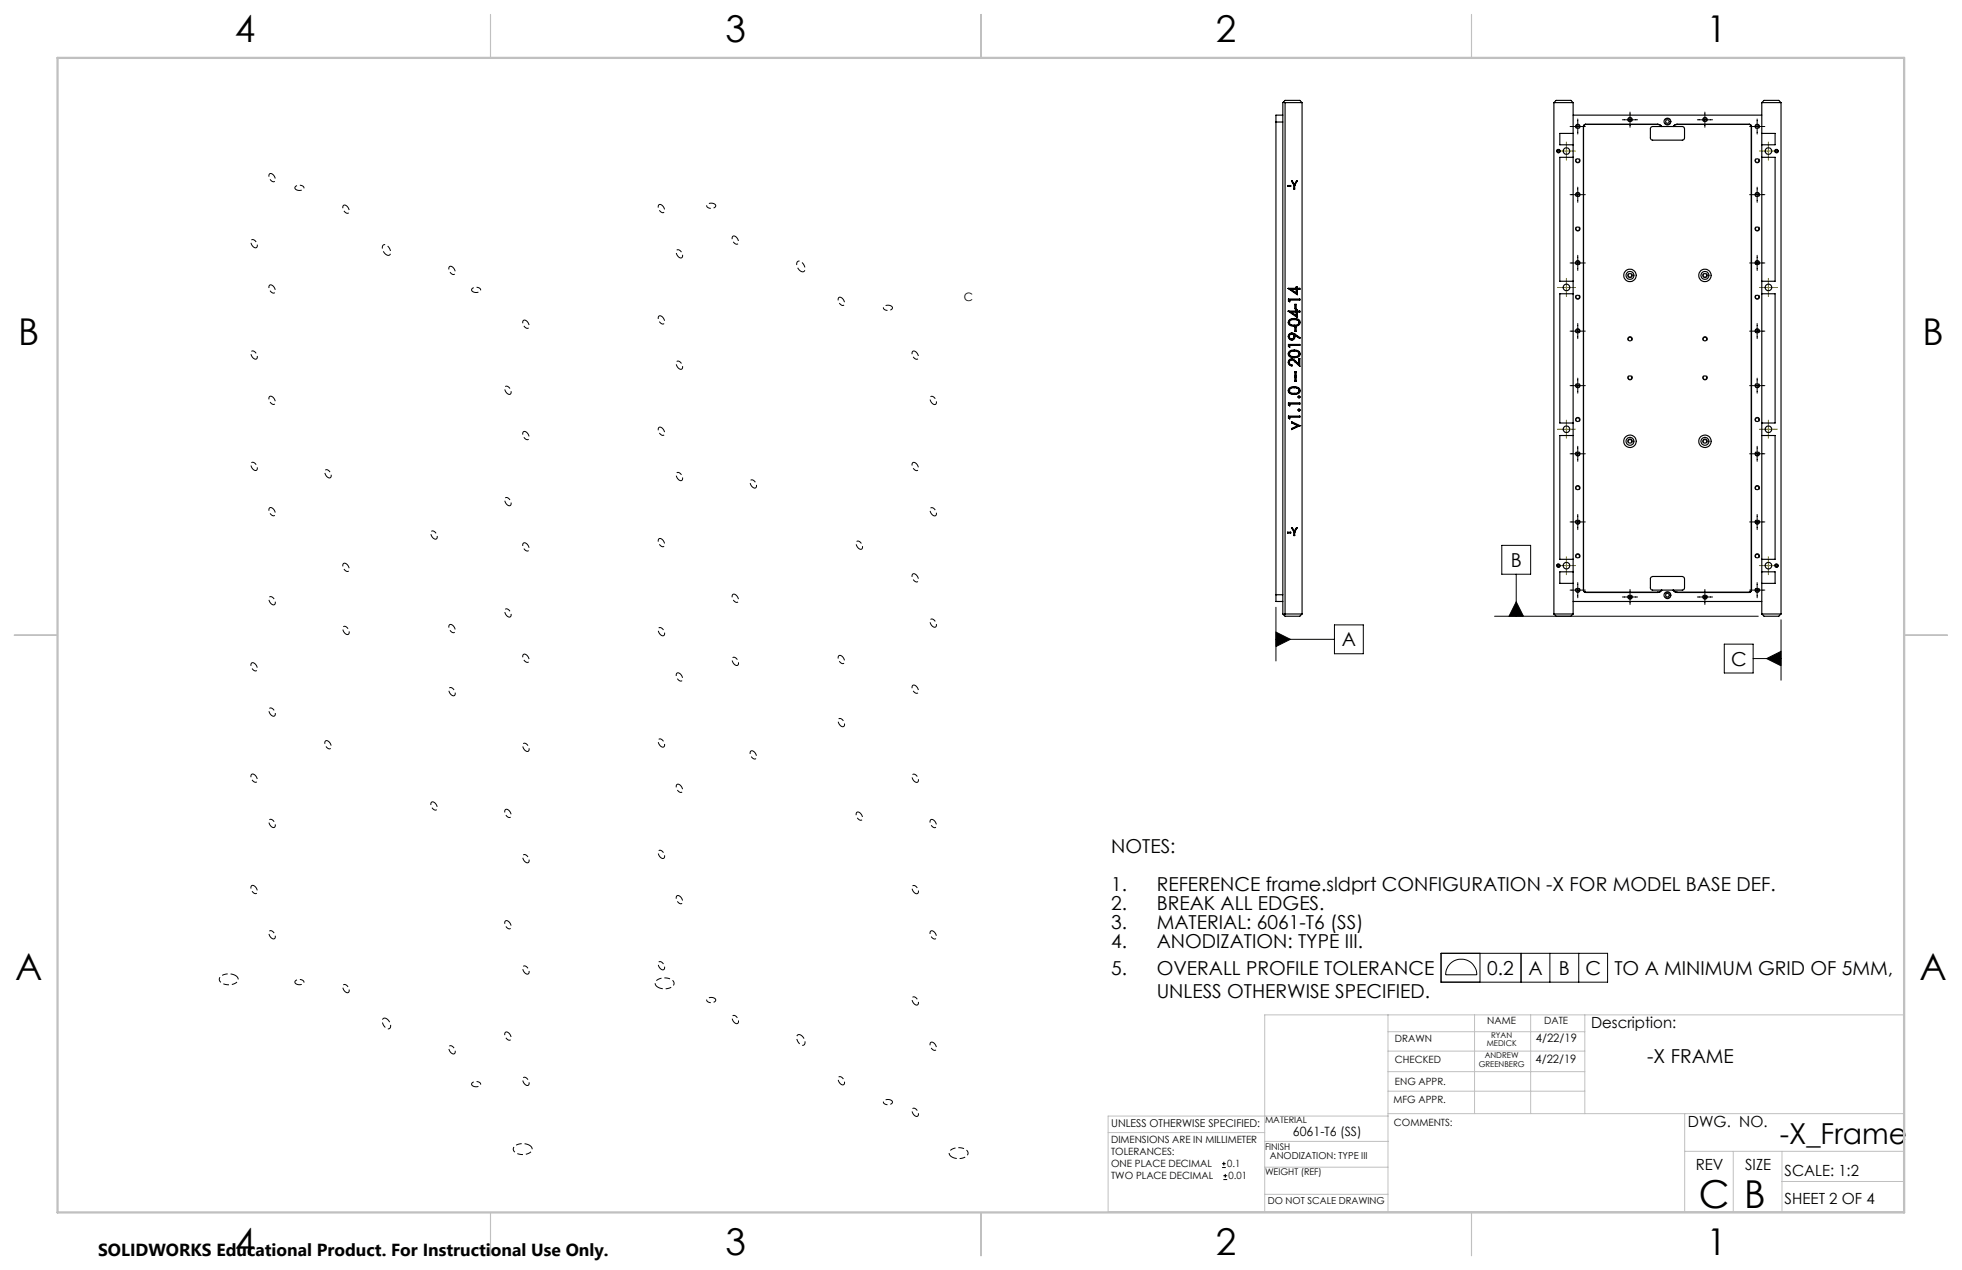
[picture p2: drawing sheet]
<svg xmlns="http://www.w3.org/2000/svg" width="432mm" height="279mm" viewBox="0 0 432 279" stroke-linecap="round" stroke-linejoin="round" font-family="sans-serif">
<g fill="none" stroke="#000" stroke-width=".22">
<path d="M343 32.9h-.2l-.2 .3M343.4 33.2l-.1 .3-.3 .1M345.5 27.8h3.4M347.2 26.2v3.3M357 26.4h3.4M358.7 24.7v3.3M373.6 26.4h3.3M375.2 24.7v3.3M385.1 27.8h3.3M386.7 26.2v3.3M391 32.9h-.2l-.2 .3M391.3 33.2v.2l-.3 .2"/>
<path d="M345.5 42.8h3.4M345.5 57.9h3.4M347.2 41.2v3.3M347.2 56.2v3.3M385.1 42.8h3.3M385.1 57.9h3.3M386.7 41.2v3.3M386.7 56.2v3.3M345.5 72.8h3.4M347.2 71.2v3.3M385.1 72.8h3.3M386.7 71.2v3.3"/>
<path d="M345.5 99.8h3.4M345.5 84.8h3.4M347.2 83.2v3.3M347.2 98.2v3.3M385.1 99.8h3.3M385.1 84.8h3.3M386.7 83.2v3.3M386.7 98.2v3.3M330.5 120h6.4v6.3h-6.4zM345.5 114.8h3.4M347.2 113.2v3.3M385.1 114.8h3.3"/>
<path d="M386.7 113.2v3.3M280.8 139.1l3.2 1.6-3.2 1.5zM280.8 133.6v11.8M293.7 137.5h6.3v6.3h-6.3zM328.9 135.6h58.1M333.7 126.3v9.3M333.7 132.4l1.6 3.2h-3.2zM343 124.1l-.4 .3M343.4 124.4l-.1 .3-.3 .1M345.5 129.8h3.4M347.2 128.2v3.3M357 131.3h3.4"/>
<path d="M358.7 129.7v3.3M373.6 131.3h3.3M375.2 129.7v3.3M385.1 129.8h3.3M386.7 128.2v3.3M391 124.1l-.3 .1-.1 .2M391.3 124.4v.2l-.3 .2M392 136.3v13.3M280.8 140.7h12.9M379.5 141.7h6.3v6.4h-6.3zM385.8 144.9h6.2M388.8 144.9l3.2-1.6v3.2z"/>
<path d="M317.1 209.7h36.7v6.4h-36.7zM319.1 212.1a3.4 3.4 0 0 1 3.8-.8 3.4 3.4 0 0 1 2.1 3.2h-6.8a3.4 3.4 0 0 1 .9-2.4zM325.7 209.7v6.4M334.8 209.7v6.4M341.1 209.7v6.4M347.5 209.7v6.4M269 256.9h.8M269 256h.8M269.2 259.5h.9M269.2 258.7h.9M269.3 255.6v.8M269.7 258.3v.8"/>
</g>
<g fill="none" stroke="#000" stroke-width=".22" stroke-dasharray="1.3 .6" stroke-linecap="butt">
<path d="M59.9 38.3l-.3-.1a.84 .84 0 0 0 0 1.5 .57 .57 0 0 0 .9 .2 .57 .57 0 0 0 0-.9l-.6-.7M347.2 27.3a.5 .5 0 0 0-.4 .7 .5 .5 0 0 0 .8 .1 .5 .5 0 0 0-.3-.8h-.1M347.2 35.8a.5 .5 0 0 1-.4-.7 .5 .5 0 0 1 .8-.1 .5 .5 0 0 1-.3 .8h-.1M358.7 25.8a.5 .5 0 0 0-.4 .7 .5 .5 0 0 0 .8 .1 .5 .5 0 0 0-.3-.8h-.1M375.2 25.8a.5 .5 0 0 0-.4 .7 .5 .5 0 0 0 .8 .1 .5 .5 0 0 0-.3-.8h-.1M386.7 27.3a.5 .5 0 0 0-.4 .7 .5 .5 0 0 0 .8 .1 .5 .5 0 0 0-.3-.8h-.1M386.7 35.8a.5 .5 0 0 1-.4-.7 .5 .5 0 0 1 .8-.1 .5 .5 0 0 1-.3 .8h-.1M55.9 54.4a1.06 1.06 0 0 1-.4-1.7 1.18 1.18 0 0 1 .9 1.8l-.5-.1M65.2 41.7l-.2-.2a.84 .84 0 0 1 1.2-.7 .57 .57 0 0 1 .7 .6 .57 .57 0 0 1-.8 .5l-.9-.2M76.1 45.2l-.2-.1a.84 .84 0 0 0 0 1.5 .57 .57 0 0 0 .8 .2 .57 .57 0 0 0 0-.9l-.6-.7M99.5 58.7l-.3-.1a.84 .84 0 0 0 0 1.5 .57 .57 0 0 0 .9 .2 .57 .57 0 0 0 0-.9l-.6-.7M145.6 45.1a1.06 1.06 0 0 1 .3 1.7 1.18 1.18 0 0 1-.8-1.8l.5 .1"/>
<path d="M149.5 56.7l.3 .1a.84 .84 0 0 0 0-1.5 .57 .57 0 0 0-.9-.3 .57 .57 0 0 0 0 .9l.6 .8M157.2 44.9l.3 .2a.84 .84 0 0 1-1.3 .7 .57 .57 0 0 1-.7-.6 .57 .57 0 0 1 .8-.5l.9 .2M161.8 52a1.06 1.06 0 0 1 .4 1.7 1.18 1.18 0 0 1-.8-1.8l.4 .1M347.2 42.3a.5 .5 0 0 0-.4 .7 .5 .5 0 0 0 .8 .1 .5 .5 0 0 0-.3-.8h-.1M347.2 57.3a.5 .5 0 0 0-.4 .7 .5 .5 0 0 0 .8 .1 .5 .5 0 0 0-.3-.8h-.1M347.2 50.8a.5 .5 0 0 1-.4-.7 .5 .5 0 0 1 .8-.1 .5 .5 0 0 1-.3 .8h-.1M386.7 42.3a.5 .5 0 0 0-.4 .7 .5 .5 0 0 0 .8 .1 .5 .5 0 0 0-.3-.8h-.1M386.7 57.3a.5 .5 0 0 0-.4 .7 .5 .5 0 0 0 .8 .1 .5 .5 0 0 0-.3-.8h-.1M386.7 50.8a.5 .5 0 0 1-.4-.7 .5 .5 0 0 1 .8-.1 .5 .5 0 0 1-.3 .8h-.1M55.9 78.9a1.06 1.06 0 0 1-.4-1.7 1.18 1.18 0 0 1 .9 1.8l-.5-.1M59.9 62.8l-.3-.1a.84 .84 0 0 0 0 1.4 .57 .57 0 0 0 .9 .3 .57 .57 0 0 0 0-.9l-.6-.7M104.1 64.2l-.3-.2a.84 .84 0 0 1 1.3-.8 .57 .57 0 0 1 .7 .7 .57 .57 0 0 1-.8 .4l-.9-.1"/>
<path d="M115.7 70.5l-.2-.1a.84 .84 0 0 0 0 1.5 .57 .57 0 0 0 .8 .2 .57 .57 0 0 0 0-.9l-.6-.7M145.6 69.6a1.06 1.06 0 0 1 .3 1.7 1.18 1.18 0 0 1-.8-1.8l.5 .1M185.2 65.5a1.06 1.06 0 0 1 .3 1.7 1.18 1.18 0 0 1-.8-1.8l.5 .1M196.1 67.3l.3 .2a.84 .84 0 0 1-1.3 .8 .57 .57 0 0 1-.7-.7 .57 .57 0 0 1 .8-.4l.9 .1M201.4 77.3a1.06 1.06 0 0 1 .4 1.7 1.18 1.18 0 0 1-.8-1.8l.4 .1M347.2 72.3a.5 .5 0 0 0-.4 .7 .5 .5 0 0 0 .8 .1 .5 .5 0 0 0-.3-.8h-.1M347.2 65.8a.5 .5 0 0 1-.4-.7 .5 .5 0 0 1 .8-.1 .5 .5 0 0 1-.3 .8h-.1M358.7 74.1a.5 .5 0 0 0-.4 .7 .5 .5 0 0 0 .8 .1 .5 .5 0 0 0-.3-.8h-.1M358.7 61.1a.5 .5 0 0 1-.4-.7 .5 .5 0 0 1 .8-.1 .5 .5 0 0 1-.3 .8h-.1M375.2 74.1a.5 .5 0 0 0-.4 .7 .5 .5 0 0 0 .8 .1 .5 .5 0 0 0-.3-.8h-.1M375.2 61.1a.5 .5 0 0 1-.4-.7 .5 .5 0 0 1 .8-.1 .5 .5 0 0 1-.3 .8h-.1M386.7 72.3a.5 .5 0 0 0-.4 .7 .5 .5 0 0 0 .8 .1 .5 .5 0 0 0-.3-.8h-.1"/>
<path d="M386.7 65.8a.5 .5 0 0 1-.4-.7 .5 .5 0 0 1 .8-.1 .5 .5 0 0 1-.3 .8h-.1M59.9 87.3l-.3-.1a.84 .84 0 0 0 0 1.4 .57 .57 0 0 0 .9 .3 .57 .57 0 0 0 0-.9l-.6-.7M111.8 86.7a1.06 1.06 0 0 1-.4-1.7 1.18 1.18 0 0 1 .9 1.7h-.5M115.7 95l-.2-.1a.84 .84 0 0 0 0 1.5 .57 .57 0 0 0 .8 .2 .57 .57 0 0 0 0-.9l-.6-.7M145.6 94.1a1.06 1.06 0 0 1 .3 1.7 1.18 1.18 0 0 1-.8-1.8l.5 .1M149.5 81.2l.3 .1a.84 .84 0 0 0 0-1.5 .57 .57 0 0 0-.9-.3 .57 .57 0 0 0 0 .9l.6 .8M205.4 88.9l.3 .1a.84 .84 0 0 0 0-1.5 .57 .57 0 0 0-.9-.2 .57 .57 0 0 0 0 .9l.6 .7M347.2 85.3a.5 .5 0 0 0 .5-.7 .5 .5 0 0 0-.9-.1 .5 .5 0 0 0 .3 .8h.1M347.2 91.8a.5 .5 0 0 1 .5 .7 .5 .5 0 0 1-.9 .1 .5 .5 0 0 1 .3-.8h.1M358.7 83.6a.5 .5 0 0 0 .5-.7 .5 .5 0 0 0-.9-.1 .5 .5 0 0 0 .3 .8h.1M358.7 96.6a.5 .5 0 0 1 .5 .7 .5 .5 0 0 1-.9 .1 .5 .5 0 0 1 .3-.8h.1M375.2 83.6a.5 .5 0 0 0 .5-.7 .5 .5 0 0 0-.9-.1 .5 .5 0 0 0 .3 .8h.1"/>
<path d="M375.2 96.6a.5 .5 0 0 1 .5 .7 .5 .5 0 0 1-.9 .1 .5 .5 0 0 1 .3-.8h.1M386.7 85.3a.5 .5 0 0 0 .5-.7 .5 .5 0 0 0-.9-.1 .5 .5 0 0 0 .3 .8h.1M386.7 91.8a.5 .5 0 0 1 .5 .7 .5 .5 0 0 1-.9 .1 .5 .5 0 0 1 .3-.8h.1M55.9 103.4a1.06 1.06 0 0 1-.4-1.7 1.18 1.18 0 0 1 .9 1.8l-.5-.1M59.9 111.8l-.3-.1a.84 .84 0 0 0 0 1.4 .57 .57 0 0 0 .9 .3 .57 .57 0 0 0 0-.9l-.6-.7M72.2 105.1a1.06 1.06 0 0 1-.4-1.8 1.18 1.18 0 0 1 .9 1.8h-.5M95.5 118.5a1.06 1.06 0 0 1-.4-1.7 1.18 1.18 0 0 1 .9 1.8l-.5-.1M111.8 111.2a1.06 1.06 0 0 1-.4-1.8 1.18 1.18 0 0 1 .9 1.8h-.5M115.7 119.5l-.2-.1a.84 .84 0 0 0 0 1.5 .57 .57 0 0 0 .8 .2 .57 .57 0 0 0 0-.9l-.6-.7M145.6 118.6a1.06 1.06 0 0 1 .3 1.7 1.18 1.18 0 0 1-.8-1.8l.5 .1M149.5 105.7l.3 .1a.84 .84 0 0 0 0-1.5 .57 .57 0 0 0-.9-.3 .57 .57 0 0 0 0 .9l.6 .8M165.8 107.3l.3 .1a.84 .84 0 0 0 0-1.5 .57 .57 0 0 0-.9-.2 .57 .57 0 0 0 0 .9l.6 .7"/>
<path d="M201.4 101.8a1.06 1.06 0 0 1 .4 1.7 1.18 1.18 0 0 1-.8-1.8l.4 .1M205.4 113.4l.3 .1a.84 .84 0 0 0 0-1.5 .57 .57 0 0 0-.9-.2 .57 .57 0 0 0 0 .9l.6 .7M347.2 115.3a.5 .5 0 0 0 .5-.7 .5 .5 0 0 0-.9-.1 .5 .5 0 0 0 .3 .8h.1M347.2 100.3a.5 .5 0 0 0 .5-.7 .5 .5 0 0 0-.9-.1 .5 .5 0 0 0 .3 .8h.1M347.2 106.8a.5 .5 0 0 1 .5 .7 .5 .5 0 0 1-.9 .1 .5 .5 0 0 1 .3-.8h.1M386.7 115.3a.5 .5 0 0 0 .5-.7 .5 .5 0 0 0-.9-.1 .5 .5 0 0 0 .3 .8h.1M386.7 100.3a.5 .5 0 0 0 .5-.7 .5 .5 0 0 0-.9-.1 .5 .5 0 0 0 .3 .8h.1M386.7 106.8a.5 .5 0 0 1 .5 .7 .5 .5 0 0 1-.9 .1 .5 .5 0 0 1 .3-.8h.1M59.9 133l.3 .1a.84 .84 0 0 0 0-1.5 .57 .57 0 0 0-.9-.2 .57 .57 0 0 0 0 .9l.6 .7M76.1 124l-.2-.1a.84 .84 0 0 0 0 1.5 .57 .57 0 0 0 .8 .2 .57 .57 0 0 0 0-.9l-.6-.7M76.1 139.5l.3 .1a.84 .84 0 0 0 0-1.5 .57 .57 0 0 0-.8-.2 .57 .57 0 0 0 0 .9l.5 .7M99.5 137.5l-.3-.1a.84 .84 0 0 0 0 1.5 .57 .57 0 0 0 .9 .2 .57 .57 0 0 0 0-.9l-.6-.7"/>
<path d="M111.8 135.7a1.06 1.06 0 0 1-.4-1.8 1.18 1.18 0 0 1 .9 1.8h-.5M145.6 139.8a1.06 1.06 0 0 1-.4-1.7 1.18 1.18 0 0 1 .8 1.8l-.4-.1M161.8 130.8a1.06 1.06 0 0 1 .4 1.7 1.18 1.18 0 0 1-.8-1.8l.4 .1M189.1 120.8l.3 .1a.84 .84 0 0 0 0-1.5 .57 .57 0 0 0-.9-.3 .57 .57 0 0 0 0 .9l.6 .8M201.4 126.3a1.06 1.06 0 0 1 .4 1.7 1.18 1.18 0 0 1-.8-1.8l.4 .1M205.4 137.9l.3 .1a.84 .84 0 0 0 0-1.5 .57 .57 0 0 0-.9-.2 .57 .57 0 0 0 0 .9l.6 .7M347.2 130.3a.5 .5 0 0 0 .5-.7 .5 .5 0 0 0-.9-.1 .5 .5 0 0 0 .3 .8h.1M347.2 121.8a.5 .5 0 0 1 .5 .7 .5 .5 0 0 1-.9 .1 .5 .5 0 0 1 .3-.8h.1M358.7 131.8a.5 .5 0 0 0 .5-.7 .5 .5 0 0 0-.9-.1 .5 .5 0 0 0 .3 .8h.1M375.2 131.8a.5 .5 0 0 0 .5-.7 .5 .5 0 0 0-.9-.1 .5 .5 0 0 0 .3 .8h.1M386.7 130.3a.5 .5 0 0 0 .5-.7 .5 .5 0 0 0-.9-.1 .5 .5 0 0 0 .3 .8h.1M386.7 121.8a.5 .5 0 0 1 .5 .7 .5 .5 0 0 1-.9 .1 .5 .5 0 0 1 .3-.8h.1"/>
<path d="M55.9 145.9a1.06 1.06 0 0 1 .4 1.7 1.18 1.18 0 0 1-.8-1.8l.4 .1M59.9 157.5l.3 .1a.84 .84 0 0 0 0-1.5 .57 .57 0 0 0-.9-.2 .57 .57 0 0 0 0 .9l.6 .7M99.5 153l.3 .1a.84 .84 0 0 0 0-1.5 .57 .57 0 0 0-.9-.2 .57 .57 0 0 0 0 .9l.6 .7M115.7 144l-.2-.1a.84 .84 0 0 0 0 1.5 .57 .57 0 0 0 .8 .2 .57 .57 0 0 0 0-.9l-.6-.7M149.5 148.1l-.3-.1a.84 .84 0 0 0 0 1.5 .57 .57 0 0 0 .9 .2 .57 .57 0 0 0 0-.9l-.6-.7M161.8 146.3a1.06 1.06 0 0 1-.4-1.7 1.18 1.18 0 0 1 .9 1.8l-.5-.1M185.2 144.3a1.06 1.06 0 0 1 .3 1.7 1.18 1.18 0 0 1-.8-1.8l.5 .1M185.2 159.8a1.06 1.06 0 0 1-.4-1.7 1.18 1.18 0 0 1 .8 1.8l-.4-.1M201.4 150.8a1.06 1.06 0 0 1 .4 1.7 1.18 1.18 0 0 1-.8-1.8l.4 .1M55.9 170.4a1.06 1.06 0 0 1 .4 1.7 1.18 1.18 0 0 1-.8-1.8l.4 .1M72.2 163a1.06 1.06 0 0 1 .4 1.8 1.18 1.18 0 0 1-.9-1.8h.5M95.5 176.5a1.06 1.06 0 0 1 .4 1.7 1.18 1.18 0 0 1-.8-1.8l.4 .1"/>
<path d="M111.8 178.1a1.06 1.06 0 0 1 .4 1.8 1.18 1.18 0 0 1-.9-1.8h.5M115.7 165.2l.3 .1a.84 .84 0 0 0 0-1.5 .57 .57 0 0 0-.8-.2 .57 .57 0 0 0 0 .9l.5 .7M145.6 164.3a1.06 1.06 0 0 1-.4-1.7 1.18 1.18 0 0 1 .8 1.8l-.4-.1M149.5 172.6l-.3-.1a.84 .84 0 0 0 0 1.5 .57 .57 0 0 0 .9 .2 .57 .57 0 0 0 0-.9l-.6-.7M165.8 165.3l-.3-.1a.84 .84 0 0 0 0 1.5 .57 .57 0 0 0 .9 .2 .57 .57 0 0 0 0-.9l-.6-.7M189.1 178.7l-.3-.1a.84 .84 0 0 0 0 1.5 .57 .57 0 0 0 .9 .3 .57 .57 0 0 0 0-.9l-.6-.8M201.4 172a1.06 1.06 0 0 1-.4-1.7 1.18 1.18 0 0 1 .9 1.8l-.5-.1M55.9 194.9a1.06 1.06 0 0 1 .4 1.7 1.18 1.18 0 0 1-.8-1.8l.4 .1M59.9 182l.3 .1a.84 .84 0 0 0 0-1.5 .57 .57 0 0 0-.9-.3 .57 .57 0 0 0 0 1l.6 .7M115.7 189.7l.3 .1a.84 .84 0 0 0 0-1.5 .57 .57 0 0 0-.8-.2 .57 .57 0 0 0 0 .9l.5 .7M145.6 188.8a1.06 1.06 0 0 1-.4-1.7 1.18 1.18 0 0 1 .8 1.7h-.4M149.5 197.1l-.3-.1a.84 .84 0 0 0 0 1.5 .57 .57 0 0 0 .9 .2 .57 .57 0 0 0 0-.9l-.6-.7"/>
<path d="M201.4 196.5a1.06 1.06 0 0 1-.4-1.7 1.18 1.18 0 0 1 .9 1.8l-.5-.1M205.4 180.4l-.3-.1a.84 .84 0 0 0 0 1.5 .57 .57 0 0 0 .9 .2 .57 .57 0 0 0 0-.9l-.6-.7M59.9 206.5l.3 .1a.84 .84 0 0 0 0-1.5 .57 .57 0 0 0-.9-.3 .57 .57 0 0 0 0 1l.6 .7M65.2 216.5a1.06 1.06 0 0 0 1.7-.6 1.18 1.18 0 0 0-2 .2l.3 .4M76.1 218.3l.3 .1a.84 .84 0 0 0 0-1.5 .57 .57 0 0 0-.8-.2 .57 .57 0 0 0 0 .9l.5 .7M111.8 202.6a1.06 1.06 0 0 1 .4 1.8 1.18 1.18 0 0 1-.9-1.8h.5M115.7 214.2l.3 .1a.84 .84 0 0 0 0-1.5 .57 .57 0 0 0-.8-.2 .57 .57 0 0 0 0 .9l.5 .7M145.6 213.3a1.06 1.06 0 0 1-.4-1.7 1.18 1.18 0 0 1 .8 1.7h-.4M157.2 219.6a1.06 1.06 0 0 0-1.7 .5 1.18 1.18 0 0 0 2-.1l-.3-.4M205.4 204.9l-.3-.1a.84 .84 0 0 0 0 1.4 .57 .57 0 0 0 .9 .3 .57 .57 0 0 0 0-.9l-.6-.7M99.5 231.8l.3 .1a.84 .84 0 0 0 0-1.5 .57 .57 0 0 0-.9-.2 .57 .57 0 0 0 0 .9l.6 .7M104.1 238.9a1.06 1.06 0 0 0 1.7-.5 1.18 1.18 0 0 0-2 .2l.3 .3"/>
<path d="M111.8 227.1a1.06 1.06 0 0 1 .4 1.7 1.18 1.18 0 0 1-.9-1.7h.5M115.7 238.7l.3 .1a.84 .84 0 0 0 0-1.5 .57 .57 0 0 0-.8-.2 .57 .57 0 0 0 0 .9l.5 .7M161.8 225.1a1.06 1.06 0 0 1-.4-1.7 1.18 1.18 0 0 1 .9 1.8l-.5-.1M185.2 238.6a1.06 1.06 0 0 1-.4-1.7 1.18 1.18 0 0 1 .8 1.8l-.4-.1M201.4 221a1.06 1.06 0 0 1-.4-1.7 1.18 1.18 0 0 1 .9 1.8l-.5-.1M205.4 229.4l-.3-.1a.84 .84 0 0 0 0 1.4 .57 .57 0 0 0 .9 .3 .57 .57 0 0 0 0-.9l-.6-.7M196.1 242.1a1.06 1.06 0 0 0-1.7 .5 1.18 1.18 0 0 0 2-.2l-.3-.3M201.4 245.5a1.06 1.06 0 0 1-.4-1.7 1.18 1.18 0 0 1 .9 1.8l-.5-.1"/>
</g>
<path d="M367 27.4a.65 .65 0 0 1-.6-1 .65 .65 0 0 1 1.1-.1 .65 .65 0 0 1-.4 1.1h-.1M367 130.3a.65 .65 0 0 1 .6 .9 .65 .65 0 0 1-1.1 .1 .65 .65 0 0 1 .4-1h.1" fill="none" stroke="#000" stroke-width=".22" stroke-dasharray="1.3 .6" stroke-dashoffset=".5" stroke-linecap="butt"/>
<path d="M51.8 214.6a2.73 2.73 0 0 0-3.5 .6 1.41 1.41 0 0 0 1.6 1.4 1.94 1.94 0 0 0 2.5-1.3l-.6-.7M144.8 217.2a2.73 2.73 0 0 0 3.5-.6 1.41 1.41 0 0 0-1.6-1.4 1.94 1.94 0 0 0-2.5 1.3l.6 .7M116.5 252a2.73 2.73 0 0 0-3.5 .6 1.41 1.41 0 0 0 1.6 1.4 1.94 1.94 0 0 0 2.5-1.3l-.6-.7M209.5 254.5a2.73 2.73 0 0 0 3.5-.6 1.41 1.41 0 0 0-1.6-1.4 1.94 1.94 0 0 0-2.5 1.3l.6 .7" fill="none" stroke="#000" stroke-width=".22" stroke-dasharray="1.3 .6" stroke-dashoffset=".1" stroke-linecap="butt"/>
<path d="M85.1 56.1a1.55 1.55 0 0 1-.7-2.2 1.5 1.5 0 0 1 1.3 2.2h-.6M176.3 59.7a.67 .67 0 0 0 .8-.2 .67 .67 0 0 0 0-.9 1.2 1.2 0 0 0-1.6-1 1.7 1.7 0 0 0 .8 2.1M85.1 224.1a1.55 1.55 0 0 1 .6 2.2 1.5 1.5 0 0 1-1.3-2.3l.7 .1M176.3 227.7a.67 .67 0 0 0-.9 .2 .67 .67 0 0 0 0 .9 1.2 1.2 0 0 0 1.6 1 1.7 1.7 0 0 0-.7-2.1" fill="none" stroke="#000" stroke-width=".22" stroke-dasharray="1.3 .6" stroke-dashoffset=".2" stroke-linecap="butt"/>
<path d="M418.9 223.3v43.3" fill="none" stroke="#c0c0c0" stroke-width=".22" stroke-dasharray="15.2 1.3 1.3 1.3" stroke-dashoffset="5"/>
<g fill="none" stroke="#c0c0c0" stroke-width=".22">
<path d="M305.5 223.3v43.3M305.5 235.8h43.3M305.5 231.2h43.3M305.5 227h43.3M324.5 223.3v21.7M336.9 223.3v21.7M348.8 223.3v21.7M243.9 249.2h34.4M278.3 256.8h27.2M278.3 251.1h27.3M305.5 245h113.4M305.5 240.1h43.3"/>
<path d="M305.5 245.5h-61.6v21.1h175M370.8 245v21.6M370.8 253.3h48.1M381.5 253.3v13.3M392.2 259.9h26.7M392.2 253.3v13.3M278.3 262.7h27.2M418.9 265.1v-41.8h-140.6v43.3"/>
</g>
<path d="M108 3.2v9.5M215.9 3.2v9.5M323.8 3.2v9.5M3.1 139.7h9.6M419.1 139.7h9.5M108 266.7v9.6M215.9 266.7v9.6M323.8 266.7v9.6" fill="none" stroke="#c0c0c0" stroke-width=".25"/>
<path d="M12.7 12.7h406.4v254h-406.4z" fill="none" stroke="#c0c0c0" stroke-width=".5"/>
<g fill="none" stroke="#808000" stroke-width=".22">
<path d="M342.8 33.2h3.9M344.7 31.3v3.9M387.2 33.2h4M389.2 31.3v3.9M342.8 63.3h3.9M344.7 61.2v4M387.2 63.3h4M389.2 61.2v4M342.8 94.4h3.9M344.7 92.4v4M387.2 94.4h4M389.2 92.4v4"/>
<path d="M342.8 124.4h3.9M344.7 122.4v4M387.2 124.4h4M389.2 122.4v4"/>
</g>
<g fill="#000">
<path d="M280.8 139.1l3.2 1.6-3.2 1.5z"/>
<path d="M333.7 132.4l1.6 3.2h-3.2zM388.8 144.9l3.2 1.6v-3.2zM342.6 124.4l.4 .4v-.4zM343 124.1v.3h.4l-.1-.2zM342.6 33.2l.4 .4v-.4zM343 32.9v.3h.4l-.2-.3zM390.6 124.4l.1 .3 .3 .1v-.4zM391 124.1v.3h.3v-.2zM390.6 33.2l.1 .3 .3 .1v-.4zM391 32.9v.3h.3v-.2z"/>
</g>
<g fill="none" stroke="#000" stroke-width=".25">
<path d="M280.8 26.8v104M280.8 26.8h1.5M282.3 25.3h-1.5v1.5M282.5 22.4l.3 .2M282.5 22.4l-.2 .2v112.5l.2 .1M282.5 22.4l.3-.3h3.3l.5 .5M282.8 22.6h3.8M282.8 22.6v112.5M284.2 39.8l.6 .9M284.2 39.8h.2M284.2 39.8l.1 .1M284.3 39.9l.6 .8"/>
<path d="M284.4 39.8l.5 .8M284.4 39.8l-.1 .1M285.3 39.8h.2M285.3 39.8l-.4 .8M285.3 39.8l.1 .1M285.4 39.9l-.5 .8M285.5 39.8l-.6 .9M285.5 39.8l-.1 .1M286.6 22.6v112.5M342 22.6h4.2M342 22.6v112.5M342 22.6l.5-.5h3.2l.5 .5"/>
<path d="M346.2 34.6h-2.9v27.3h2.9M346.2 29.4h-2.9v2.5h2.9M346.2 22.6v112.5M346.2 25.3h41.5M348.5 27.8h.1M348.5 27.8v102M349 27.3l-.3 .1-.2 .4M349 27.3v.1M349 27.4l-.3 .1-.2 .3M349 27.3h15.8M349 27.4h15.8M364.8 27.3l.6 .2 .3 .3"/>
<path d="M364.8 27.4l.5 .1 .4 .3M364.8 27.3v.1M365.7 27.8h.1M365.7 27.8h-2.1l-.2 .2-.2 .3v2.1l.2 .4h6.9l.3-.1 .1-.4v-2l-.1-.3-.3-.2h-2M365.7 27.8h2.5M368.2 27.8h.1M369.1 27.3l-.5 .2-.4 .3M369.1 27.3v.1M369.1 27.4h-.4l-.4 .4M369.1 27.3h15.9M369.1 27.4h15.9M385 27.3l.3 .2 .2 .3"/>
<path d="M385 27.4l.3 .1 .1 .3M385 27.3v.1M385.4 27.8h.1M385.4 27.8v102M385.5 27.8v102M387.7 29.4h3v2.5h-3M387.7 34.6h3v27.3h-3M387.7 22.6v112.5M387.7 22.6h4.3M387.7 22.6l.5-.5h3.3l.5 .5M392 22.6v112.5M283.4 41h.7"/>
<path d="M283.4 40.8h.7M283.4 40.8v.2M283.4 40.8l.1 .1M283.5 40.9l-.1 .1M283.5 40.9h.5M284 40.9l.1 .1M284.1 40.8v.2M284.1 40.8l-.1 .1M284.8 40.7v.9M284.8 41.6h.1M284.8 40.7h.1M284.9 40.7h.1"/>
<path d="M284.9 41.5l-.1 .1M284.9 41.5v.1M284.9 40.6v.9M284.9 40.7v.9M283.5 74h.1M283.5 79.7v.1a.79 .79 0 0 0 .8 .7M283.5 70.9v.1a.95 .95 0 0 0 1.3 .8M283.5 74l.3 .6 .5 .2M283.5 77.9a.94 .94 0 0 0 1.3 .8M283.5 70.9h.1M283.5 79.7h.1M283.5 68.5h.1"/>
<path d="M283.5 77.9h.1M283.5 63.4l2 1.4M283.5 68.5l2 1.3M283.5 63.4h1.8M283.5 63.5h.3M283.5 68.5h.3M283.6 75.8h2.5M283.6 65.8v.5M283.6 75.8v.4M283.6 76.2l.2 .2M283.6 65.8h2.5M283.6 66.3l.2 .1"/>
<path d="M283.6 65.8l.1 .1M283.6 75.8l.1 .1M283.6 70.9h.1M283.6 70.9h.2M283.6 70.9a.73 .73 0 0 0 .7 .7h.5M283.6 77.9h.1M283.6 77.9h.2M283.6 77.9a.73 .73 0 0 0 .7 .6l.5 .1M283.6 79.7a.66 .66 0 0 0 .6 .7M283.6 79.7h.2M283.6 74h.2M283.6 74l.2 .5 .5 .2"/>
<path d="M283.6 74h.1M283.6 79.7h.1M283.7 65.9h2.3M283.7 66.2l.1 .2M283.7 65.9v.3M283.7 75.9v.3M283.7 76.2h-.1M283.7 76.2l.1 .2M283.7 66.2l-.1 .1M283.7 65.9l.1 .1M283.7 75.9h.1M283.7 75.9h2.3"/>
<path d="M283.7 75.9l.1 .1M283.8 70.9l.3 .5 .7 .1M283.8 77.9v.2a.91 .91 0 0 0 1 .4M283.8 79.7l.1 .4 .4 .2M283.8 74l.1 .4 .4 .2M283.8 68.5h.1M283.8 68.5l1.6 1.1M283.8 68.5l.4 .2M283.8 63.5v.1M283.8 63.6l1.6 1M283.8 63.5h2.2M283.8 68.5h2.2"/>
<path d="M283.8 63.6l.4 .1M283.8 66v.4M283.8 76v.4M283.8 76h2.3M283.8 66h2.3M284.2 68.7h1.1M284.2 63.7h1.1M284.2 68.7l1.1 .7M284.2 63.7l1.1 .7M284.3 79.1h.1M284.3 79.1v.1M284.3 79.2l-.3 .1-.2 .4"/>
<path d="M284.3 79.1l-.5 .2-.2 .4M284.3 73.3l-.5 .2-.2 .5M284.3 73.2l-.2 .1a.74 .74 0 0 0-.6 .7M284.3 73.2v.1M284.3 73.3h.1M284.3 73.3v.2M284.3 73.5l-.3 .1-.2 .4M284.3 73.3l.5 .3M284.3 73.2l.7 .3M284.3 73.5l.4 .2 .1 .3M284.3 79.2l.7 .5M284.3 79l.9 .4"/>
<path d="M284.3 79l-.6 .2-.2 .5M284.3 79v.1M284.3 74.7h.1M284.3 74.7v.1M284.3 74.6v.1M284.3 79.1l.8 .5M284.8 74h.1M284.8 74l-.1 .3-.4 .3M284.8 73.6h.1M284.8 73.6v.1M284.8 71.5v.1M284.8 71.6h.1"/>
<path d="M284.8 78.5v.1M284.8 77.1a.98 .98 0 0 0-1.2 .8M284.8 77.1v.1M284.8 77.2a.92 .92 0 0 0-1 .5v.2M284.8 78.6h.1M284.8 70.2a.96 .96 0 0 0-1.2 .7M284.8 70.2v.1M284.8 70.3a.98 .98 0 0 0-1 .4v.2M284.8 77.1l.7 .1M284.8 77.2l.7 .1M284.8 77.1h.1M284.8 70.2l.7 .1"/>
<path d="M284.8 70.3l.7 .1M284.8 70.2h.1M284.8 73.7l.1 .3M284.8 70.1a1.06 1.06 0 0 1 1.3 .8M284.8 70.1a1.09 1.09 0 0 0-1.2 .6l-.1 .2M284.8 77a1.07 1.07 0 0 1 1.3 .9M284.8 77a1.04 1.04 0 0 0-1.3 .9M284.8 70.1v.1M284.8 71.6v.2M284.8 77v.1M284.8 78.6v.1M284.9 73.6l.1 .2"/>
<path d="M284.9 73.6h-.1M284.9 73.6h.1M284.9 74h.1M284.9 74l-.2 .5-.4 .2M284.9 73.6l1.1 .7M285 67v.9M285 72v.9M285 72h.3M285 72.9h.3M285 67h.3M285 67.9h.3M285 72l.1 .1"/>
<path d="M285 67l.1 .1M285 73.5l-.1 .1M285 74a.72 .72 0 0 1-.7 .8M285 73.8v.2M285 73.8l1 .7M285 73.5l1.1 .8M285 79.7l1.1 .9M285.1 79.6h.1M285.1 79.6l-.1 .1M285.1 79.6l.8 .7M285.1 67.1v.7M285.1 72.1v.7"/>
<path d="M285.1 72.8l.2 .1M285.1 67.8l-.1 .1M285.1 67.8l.2 .1M285.1 72.8l-.1 .1M285.2 79.4l.6 .7M285.2 79.4l-.1 .2M285.3 63.1v.3M285.3 63.7v.7M285.3 67v.9M285.3 68.2v.2M285.3 68.7v.7M285.3 72v.9"/>
<path d="M285.3 68.4l-1.8 .1M285.3 68.2h.2M285.3 63.1h.2M285.3 69.4l.1 .2M285.3 63.4v.3M285.3 68.4l.1 .1M285.3 64.4l.1 .2M285.3 72l-.2 .1M285.3 67l-.2 .1M285.3 68.2l.1 .1M285.3 63.1l.1 .2M285.4 69.6h.1"/>
<path d="M285.4 63.3v1.3M285.4 68.3v1.3M285.4 64.6l.1 .2M285.4 69.6l.1 .2M285.4 68.5l.1 .2M285.5 70.4l.3 .2 .1 .3M285.5 77.3l.3 .2 .1 .4M285.5 77.2v.1M285.5 70.3v.1M285.5 70.3l.4 .3 .1 .3M285.5 77.2l.4 .3 .1 .4M285.5 63.1v.3"/>
<path d="M285.5 63.7v1.1M285.5 68.2v.2M285.5 68.7v1.1M285.5 68.7h.6M285.5 68.4h.6M285.5 63.7h.6M285.5 63.4h.6M285.5 68.4l-.2 .3M285.5 68.2l-.1 .1M285.5 63.1l-.1 .2M285.5 63.4v.3M285.8 78.9h.3"/>
<path d="M285.8 78.9v1.2M285.8 78.9l.2 .2M285.9 70.9l-.3 .5-.8 .1M285.9 70.9h.1M285.9 77.9l-.3 .5-.8 .1M285.9 77.9h.1M286 65.9l.1 .1M286 75.9l.1 .1M286 68.5l.1 .2M286 63.5l.1 .2M286 79.1v1.2M286 70.9h.1"/>
<path d="M286 70.9a.65 .65 0 0 1-.6 .7h-.6M286 77.9h.1M286 77.9a.65 .65 0 0 1-.6 .6l-.6 .1M286 74.3v.2M286.1 63.4v.3M286.1 65.8v.2M286.1 68.4v.3M286.1 75.8v.2M286.1 78.9v1.7M286.1 65.8l-.1 .1M286.1 75.8l-.1 .1M286.1 68.4l-.1 .1"/>
<path d="M286.1 63.4l-.1 .1M286.1 78.9l-.1 .2M286.1 70.9a.85 .85 0 0 1-.7 .8l-.6 .1M286.1 77.9a.78 .78 0 0 1-.7 .7l-.6 .1M286.1 74.3l-.1 .2M286.1 74.3h-.1M346.2 64.6h-2.9v28.5h2.9M387.7 64.6h3v28.5h-3M283.5 85.9v.1a.98 .98 0 0 0 1.3 .8M283.5 85.9h.1M283.6 88.7v.4M283.6 91.5v.5"/>
<path d="M283.6 88.7h2.5M283.6 89.1l.2 .2M283.6 91.5h2.5M283.6 92l.2 .1M283.6 88.7l.1 .1M283.6 91.5l.1 .2M283.6 85.9h.1M283.6 85.9h.2M283.6 85.9a.73 .73 0 0 0 .7 .7h.5M283.7 88.8v.2M283.7 91.7v.2M283.7 91.9l.1 .2"/>
<path d="M283.7 89l-.1 .1M283.7 89l.1 .3M283.7 91.9l-.1 .1M283.7 91.7l.1 .1M283.7 91.7h2.3M283.7 91.7h.1M283.7 88.8l.1 .1M283.7 88.8h.1M283.7 88.8h2.3M283.8 85.9v.2a.91 .91 0 0 0 1 .4M283.8 88.9v.4M283.8 91.8v.3"/>
<path d="M283.8 88.9h2.3M283.8 91.8h2.3M284.2 80.4l.1 .1M284.3 92.8l1.8 .8M284.3 92.8v.2M284.3 94.3v.2M284.3 93l1.3 .7M284.3 94.3h.1M284.3 92.8l.1 .2M284.3 80.3l-.1 .1M284.3 80.3v.2M284.4 93l1.5 .7-1.5 .6"/>
<path d="M284.4 93h-.1M284.4 94.3l-.1 .2M284.8 86.5v.1M284.8 86.6h.1M284.8 85.2a.98 .98 0 0 0-1.2 .7M284.8 85.2v.1M284.8 85.3a.92 .92 0 0 0-1 .5v.1M284.8 85.2l.7 .1M284.8 85.3l.7 .1M284.8 85.2h.1M284.8 86.6v.2M284.8 85.1v.1"/>
<path d="M284.8 85.1a1.07 1.07 0 0 1 1.3 .8M284.8 85.1a1.04 1.04 0 0 0-1.3 .8M285 81.8v.9M285 82.9v1M285 82.9h.3M285 83.9h.3M285 81.8h.3M285 82.7h.3M285 82.9l.1 .1M285 81.8l.1 .1M285.1 81.9v.7M285.1 83v.7"/>
<path d="M285.1 83.7l-.1 .2M285.1 83.7l.2 .2M285.1 82.6l-.1 .1M285.1 82.6l.2 .1M285.3 81.8v.9M285.3 82.9v1M285.3 82.9l-.2 .1M285.3 81.8l-.2 .1M285.5 85.4l.3 .2 .1 .3M285.5 85.3v.1M285.5 85.3l.4 .3 .1 .3M285.6 93.7l-1.3 .6"/>
<path d="M285.6 93.7h.5M285.7 90.2l.2 .2M285.7 87.3l.2 .2M285.7 90.2h.2M285.7 87.3h.2M285.8 80.1l.1 .2M285.9 90.2v.1M285.9 87.3v.1M285.9 85.9l-.3 .5-.8 .1M285.9 85.9h.1M285.9 90l.2 .2M285.9 90l-.2 .2"/>
<path d="M285.9 87.1l.2 .2M285.9 87.1l-.2 .2M285.9 90.3v.1M285.9 87.4v.1M285.9 90v.2M285.9 90.2h.1M285.9 87.1v.2M285.9 87.3h.1M285.9 80.3h.1M286 90.2l-.1 .1M286 90.2h.1M286 87.3l-.1 .1"/>
<path d="M286 87.3h.1M286 91.7l.1 .1M286 88.8l.1 .1M286 80.3l.1 .3M286 85.9h.1M286 85.9a.65 .65 0 0 1-.6 .7h-.6M286.1 93.7h.1M286.1 93.7l-1.8 .8M286.1 88.7v.2M286.1 91.5v.3M286.1 91.5l-.1 .2M286.1 88.7l-.1 .1"/>
<path d="M286.1 90.2l-.2 .2M286.1 87.3l-.2 .2M286.1 85.9a.78 .78 0 0 1-.7 .8l-.6 .1M346.2 95.8h-2.9v27.2h2.9M387.7 95.8h3v27.2h-3M283.4 117.1v.2M283.4 117.3h.7M283.4 117.1h.7M283.4 117.1l.1 .1M283.5 117.2h.5M283.5 117.2l-.1 .1M284 117.2l.1 .1"/>
<path d="M284.1 117.1v.2M284.1 117.1l-.1 .1M284.2 116.1l.6 .9M284.2 116.1h.2M284.2 116.1l.1 .1M284.3 116.2l.6 .8M284.4 116.1l.5 .7M284.4 116.1l-.1 .1M284.8 117v.8M284.8 117.8h.1M284.9 117h.1M284.9 116.8v1"/>
<path d="M284.9 117.8h-.1M284.9 117h-.1M284.9 117.8h.1M284.9 117v.8M285.3 116.1h.2M285.3 116.1l-.4 .7M285.3 116.1l.1 .1M285.4 116.2l-.5 .8M285.5 116.1l-.6 .9M285.5 116.1l-.1 .1M280.8 130.8v1.5h1.5M280.8 130.8h1.5"/>
<path d="M282.8 135.1l-.3 .1M282.8 135.1h3.8M286.6 135.1l-.5 .5h-3.3l-.3-.4M342 135.1h4.2M342 135.1l.5 .5h3.2l.5-.5M346.2 125.8h-2.9v2.5h2.9M346.2 132.3h41.5M348.5 129.8v.3l.5 .3M348.5 129.8h.1M348.5 129.8l.2 .4 .3 .1M349 130.3v.1M349 130.4h15.8"/>
<path d="M349 130.3h15.8M364.8 130.3v.1M365.7 129.8l-.4 .4-.5 .1M365.7 129.8h.1M365.7 129.8h-2.1l-.2-.1-.2-.3v-2.2l.2-.3 6.8-.1 .4 .2 .1 .4v1.9l-.1 .4-.3 .1h-2M365.7 129.8l-.3 .4-.6 .2M365.7 129.8h2.5M368.2 129.8l.4 .4 .5 .2M368.2 129.8h.1M368.3 129.8l.3 .4 .5 .1M369.1 130.3v.1M369.1 130.4h15.9"/>
<path d="M369.1 130.3h15.9M385 130.3v.1M385.4 129.8l-.1 .3-.3 .2M385.4 129.8h.1M385.5 129.8l-.2 .4-.3 .2M387.7 125.8h3v2.5h-3M387.7 135.1h4.3M387.7 135.1l.5 .5h3.3l.5-.5"/>
<circle cx="343" cy="33.2" r=".25"/>
<circle cx="343" cy="33.2" r=".38"/>
<circle cx="344.8" cy="33.2" r=".73"/>
<circle cx="347.2" cy="35.3" r=".4"/>
<circle cx="347.2" cy="27.8" r=".39"/>
<circle cx="358.7" cy="26.3" r=".4"/>
<circle cx="367" cy="26.7" r=".41"/>
<circle cx="367" cy="26.7" r=".74"/>
<circle cx="375.2" cy="26.3" r=".41"/>
<circle cx="386.7" cy="35.3" r=".41"/>
<circle cx="386.7" cy="27.9" r=".4"/>
<circle cx="389.2" cy="33.2" r=".73"/>
<circle cx="391" cy="33.2" r=".38"/>
<circle cx="391" cy="33.2" r=".25"/>
<circle cx="347.2" cy="50.3" r=".4"/>
<circle cx="347.2" cy="57.8" r=".4"/>
<circle cx="347.2" cy="42.8" r=".39"/>
<circle cx="386.7" cy="50.3" r=".41"/>
<circle cx="386.7" cy="57.8" r=".41"/>
<circle cx="386.7" cy="42.8" r=".4"/>
<circle cx="344.7" cy="63.2" r=".72"/>
<circle cx="347.2" cy="72.8" r=".4"/>
<circle cx="347.2" cy="65.3" r=".39"/>
<circle cx="358.7" cy="60.6" r=".87"/>
<circle cx="358.7" cy="60.6" r="1.39"/>
<circle cx="358.7" cy="60.6" r=".39"/>
<circle cx="358.7" cy="74.6" r=".39"/>
<circle cx="375.2" cy="60.6" r="1.38"/>
<circle cx="375.2" cy="60.6" r=".87"/>
<circle cx="375.2" cy="60.6" r=".4"/>
<circle cx="375.2" cy="74.6" r=".4"/>
<circle cx="386.7" cy="72.8" r=".41"/>
<circle cx="386.7" cy="65.4" r=".4"/>
<circle cx="389.2" cy="63.2" r=".72"/>
<circle cx="344.8" cy="94.4" r=".73"/>
<circle cx="347.2" cy="84.8" r=".4"/>
<circle cx="347.2" cy="99.8" r=".39"/>
<circle cx="347.2" cy="92.3" r=".39"/>
<circle cx="358.7" cy="97.1" r=".86"/>
<circle cx="358.7" cy="83.1" r=".39"/>
<circle cx="358.7" cy="97.1" r=".39"/>
<circle cx="358.7" cy="97.1" r="1.38"/>
<circle cx="375.2" cy="97.1" r="1.37"/>
<circle cx="375.2" cy="97.1" r=".86"/>
<circle cx="375.2" cy="83.1" r=".4"/>
<circle cx="375.2" cy="97.1" r=".4"/>
<circle cx="386.7" cy="84.8" r=".41"/>
<circle cx="386.7" cy="92.3" r=".4"/>
<circle cx="386.7" cy="99.9" r=".4"/>
<circle cx="389.2" cy="94.4" r=".73"/>
<circle cx="347.2" cy="107.3" r=".4"/>
<circle cx="347.2" cy="114.8" r=".39"/>
<circle cx="386.7" cy="107.3" r=".41"/>
<circle cx="386.7" cy="114.8" r=".4"/>
<circle cx="343" cy="124.4" r=".25"/>
<circle cx="343" cy="124.4" r=".37"/>
<circle cx="344.7" cy="124.4" r=".72"/>
<circle cx="347.2" cy="122.3" r=".4"/>
<circle cx="347.2" cy="129.8" r=".39"/>
<circle cx="358.7" cy="131.3" r=".39"/>
<circle cx="367" cy="130.9" r=".41"/>
<circle cx="367" cy="130.9" r=".75"/>
<circle cx="375.2" cy="131.4" r=".4"/>
<circle cx="386.7" cy="122.3" r=".41"/>
<circle cx="386.7" cy="129.8" r=".4"/>
<circle cx="389.2" cy="124.4" r=".72"/>
<circle cx="391" cy="124.5" r=".37"/>
<circle cx="391" cy="124.4" r=".25"/>
</g>
<g font-size="8.5">
<text x="373.9" y="265.7">C</text>
<text x="383.8" y="265.7">B</text>
</g>
<g font-size="8.1">
<text x="51.7" y="9.3">4</text>
<text x="159.7" y="9.3">3</text>
<text x="267.6" y="9.3">2</text>
<text x="375.6" y="9.3">1</text>
<text x="4" y="76">B</text>
<text x="423.1" y="76">B</text>
<text x="3.3" y="215.7">A</text>
<text x="422.4" y="215.7">A</text>
<text x="51.7" y="276">4</text>
<text x="159.7" y="276">3</text>
<text x="267.6" y="276">2</text>
<text x="375.6" y="276">1</text>
</g>
<text font-size="6.3" x="391.7" y="251.8">-X_Frame</text>
<g font-size="4.2">
<text x="332.5" y="124.7">B</text>
<text x="295.3" y="142.2">A</text>
<text x="381" y="146.5">C</text>
<text x="244.6" y="187.6">NOTES:</text>
<text x="244.6" y="195.9">1.</text>
<text x="254.6" y="195.9">REFERENCE frame.sldprt CONFIGURATION -X FOR MODEL BASE DEF.</text>
<text x="244.6" y="200.1">2.</text>
<text x="254.6" y="200.1">BREAK ALL EDGES.</text>
<text x="244.6" y="204.3">3.</text>
<text x="244.6" y="208.5">4.</text>
<text x="254.6" y="204.3">MATERIAL: 6061-T6 (SS)</text>
<text x="254.6" y="208.5">ANODIZATION: TYPE III.</text>
<text x="244.6" y="214.5">5.</text>
<text x="254.6" y="214.5">OVERALL PROFILE TOLERANCE</text>
<text x="327.3" y="214.5">0.2</text>
<text x="336.4" y="214.5">A</text>
<text x="343.1" y="214.5">B</text>
<text x="348.9" y="214.5">C</text>
<text x="355.3" y="214.5">TO A MINIMUM GRID OF 5MM,</text>
<text x="254.6" y="219.6">UNLESS OTHERWISE SPECIFIED.</text>
<text x="362.5" y="233.9">-X FRAME</text>
</g>
<text font-size="3.8" x="21.6" y="276.3">SOLIDWORKS Educational Product. For Instructional Use Only.</text>
<g font-size="3.4">
<text x="350.2" y="226.2">Description:</text>
<text x="371.5" y="247.9">DWG. NO.</text>
<text x="373.2" y="257.5">REV</text>
<text x="384.1" y="257.5">SIZE</text>
<text x="392.8" y="258.7">SCALE: 1:2</text>
<text x="392.8" y="264.9">SHEET 2 OF 4</text>
</g>
<text font-size="2.8" x="284.5" y="250">6061-T6 (SS)</text>
<g font-size="2.5">
<text x="212.1" y="66.1">C</text>
<text x="338" y="233.8">4/22/19</text>
<text x="338" y="229.2">4/22/19</text>
</g>
<text font-size="2.4" x="244.5" y="247.8">UNLESS OTHERWISE SPECIFIED:</text>
<g font-size="2.2">
<text x="327.3" y="225.4">NAME</text>
<text x="339.8" y="225.4">DATE</text>
<text x="307" y="233.8">CHECKED</text>
<text x="307" y="229.3">DRAWN</text>
<text x="307" y="238.6">ENG APPR.</text>
<text x="306.7" y="242.7">MFG APPR.</text>
<text x="244.5" y="251.5">DIMENSIONS ARE IN MILLIMETER</text>
<text x="306.8" y="247.7">COMMENTS:</text>
<text x="244.5" y="254.2">TOLERANCES:</text>
<text x="244.5" y="256.8">ONE PLACE DECIMAL</text>
<text x="270.1" y="256.8">0.1</text>
<text x="244.5" y="259.5">TWO PLACE DECIMAL</text>
<text x="270.4" y="259.5">0.01</text>
</g>
<g font-size="2.1">
<text x="279.4" y="255">ANODIZATION: TYPE III</text>
<text x="279" y="264.9">DO NOT SCALE DRAWING</text>
</g>
<g font-size="2">
<text x="278.4" y="247.1">MATERIAL</text>
<text x="278.4" y="253">FINISH</text>
<text x="278.4" y="258.5">WEIGHT (REF)</text>
</g>
<g font-size="1.8">
<text x="326.8" y="232.9">ANDREW</text>
<text x="327.2" y="230">MEDICK</text>
<text x="328.2" y="228.3">RYAN</text>
<text x="325.4" y="234.6">GREENBERG</text>
</g>
</svg>
